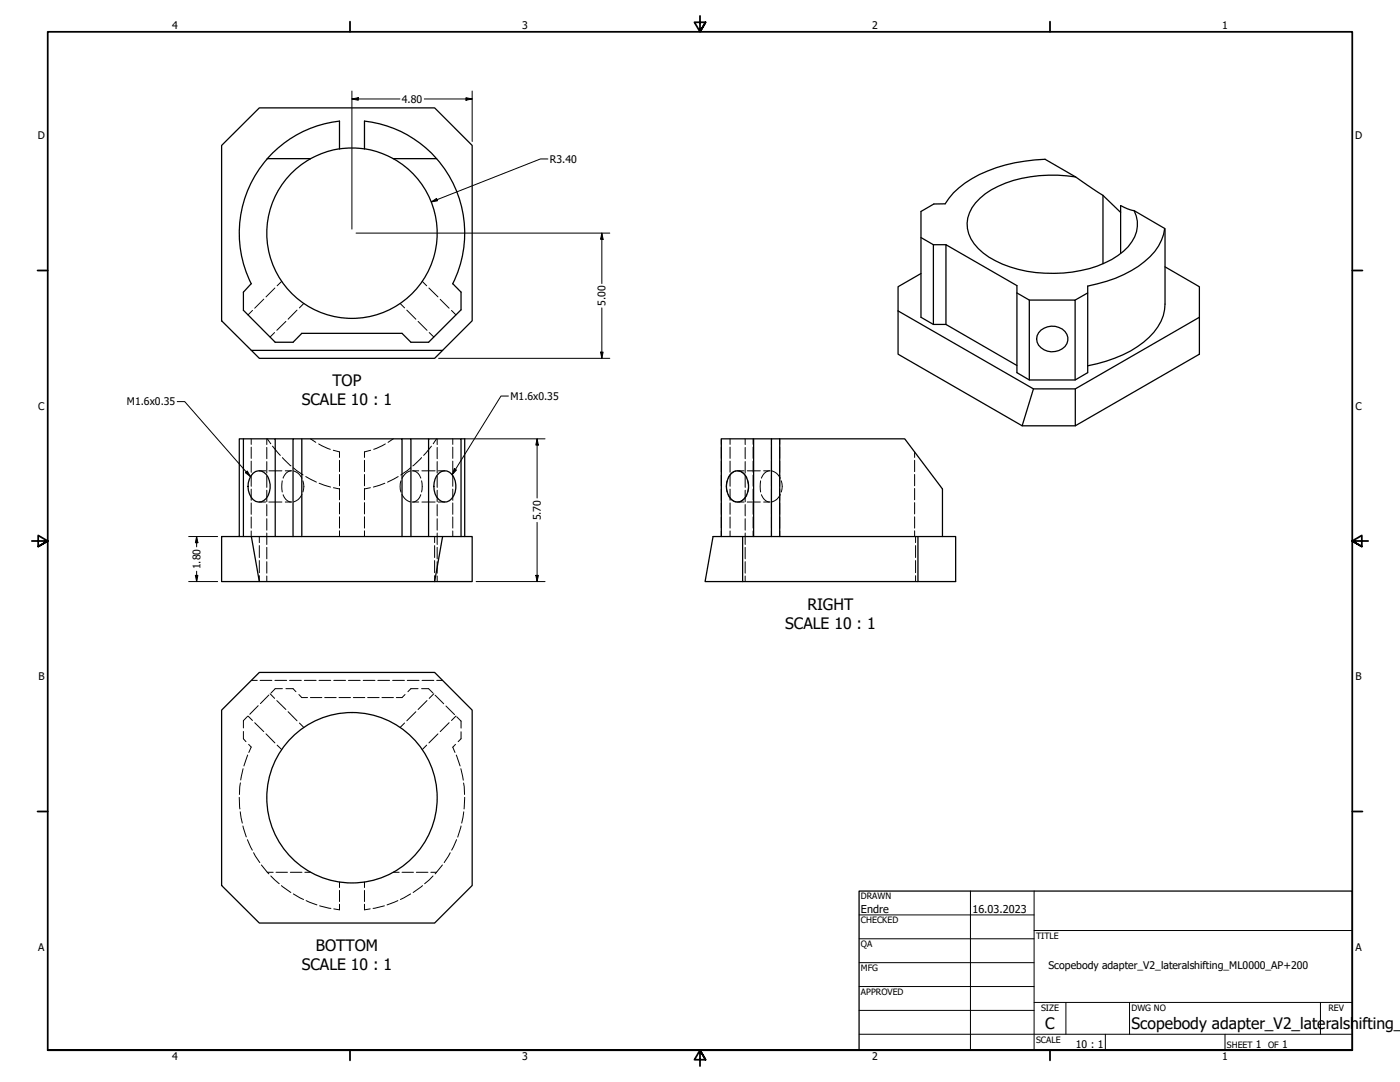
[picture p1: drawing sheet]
<svg xmlns="http://www.w3.org/2000/svg" width="559mm" height="432mm" viewBox="0 0 559 432" stroke-linecap="round" stroke-linejoin="round" font-family="sans-serif">
<!-- layer: Hidden (ANSI) -->
<g fill="none" stroke="#000" stroke-width=".4">
<path d="M105.3 119.4l-3.6 3.6M109.7 114.9l-3.5 3.6M112.5 112.3l-1.9 1.7M168.5 112.3l1.8 1.7M171.2 114.9l3.6 3.6M175.7 119.4l3.6 3.6M100.8 123.9l-1.8 1.8M109.6 132.7l-1.8 1.8M114.1 128.3l-3.6 3.5M118.6 123.8l-3.6 3.6M121.3 121.1l-1.8 1.8M159.7 121.1l1.8 1.8"/>
<path d="M162.4 123.8l3.6 3.6M166.9 128.3l3.5 3.5M171.3 132.7l1.9 1.8M180.2 123.9l1.8 1.8M100.3 175.1v2.3M100.3 178.4v4.5M106.5 175.1v2.3M106.5 178.6v4.5M106.7 175.1l1.4 2M108.8 178.1l3.1 3.6M124 175.1l2 1.4M127.2 177.2l4.6 2.1"/>
<path d="M133 179.7l2.5 .6v2.3M148 179.7l-2.5 .6v2.3M153.8 177.2l-4.6 2.1M157 175.1l-2.1 1.4M172.2 178.1l-3.1 3.6M174.2 175.1l-1.3 2M174.5 175.1v2.3M174.5 178.6v4.5M180.7 175.1v2.3M180.7 178.4v4.5M287.9 175.1v2.3M287.9 178.4v4.5"/>
<path d="M291.4 175.1v2.3M291.4 178.4v4.5M297.4 175.1v2.3M297.4 178.6v4.5M300.6 175.1v2.3M300.6 178.4v4.5M307.9 175.1v2.3M307.9 178.4v4.5M311.2 175.1v2.3M311.2 178.4v4.5M100.3 184v4.5M100.3 189.6v4.5"/>
<path d="M100.3 195.2v4.4M103.4 187.9h2.6M106.5 184.2v4.6M106.5 189.9v4.6M106.5 195.6v4.6M107.3 187.9h5.2M112.6 191.9v4.4M112.7 182.6l3.4 3.3M113 197.4v.2a4 4 0 0 0 3.1 2.7M113.9 187.9h2.6M116.1 187.9a3.8 3.8 0 0 0-3.1 2.9M117.1 186.7l3.9 2.8"/>
<path d="M117.2 188h.1a5.1 5.1 0 0 1 3.2 2.9M120.5 197.4l-.1 .2a4.9 4.9 0 0 1-3.2 2.7M120.9 191.9a6.7 6.7 0 0 1 0 4.4M122 190.2l4.3 2.2M127.4 192.8l4.6 1.6M133.1 194.6l2.4 .5M135.5 183.7v4.5M135.5 189.4v4.5M135.5 194.9v4.6M145.5 183.7v4.5M145.5 189.4v4.5M145.5 194.9v4.6"/>
<path d="M147.8 194.6l-2.3 .5M153.6 192.8l-4.6 1.6M158.9 190.2l-4.2 2.2M160 191.9a7.9 7.9 0 0 0 0 4.4M160.5 197.4l.1 .2a4.9 4.9 0 0 0 3.2 2.7M163.8 188h-.2a5.2 5.2 0 0 0-3.1 2.9M163.9 186.7l-3.9 2.8M164.5 187.9h2.6M164.8 187.9a3.8 3.8 0 0 1 3.2 2.9M168 197.4l-.1 .2a3.8 3.8 0 0 1-3.1 2.7M168.3 191.9l.2 2.2-.2 2.2M168.3 182.6l-3.5 3.3"/>
<path d="M168.4 187.9h5.3M174.5 184.2v4.6M174.5 189.9v4.6M174.5 195.6v4.6M174.9 187.9h2.6M180.7 184v4.5M180.7 189.6v4.5M180.7 195.2v4.4M287.9 184v4.5M287.9 189.6v4.5M287.9 195.2v4.4M290.3 191.9l-.4 1.5 .4 2.9"/>
<path d="M290.6 197.4a4.3 4.3 0 0 0 3.2 2.9M291.4 184v4.5M291.4 189.6v4.5M291.4 195.2v4.4M293.8 188a4.1 4.1 0 0 0-3.2 2.8M294.3 187.9h2.7M294.9 188a4.3 4.3 0 0 1 3.2 2.8M297.4 184.2v4.6M297.4 189.9v4.6M297.4 195.6v4.6M298.1 197.4a4.3 4.3 0 0 1-3.2 2.9M298.3 187.9h5.2"/>
<path d="M298.4 191.9a7.9 7.9 0 0 1 0 4.4M300.6 184v4.5M300.6 189.6v4.5M300.6 195.2v4.4M303.6 191.9v4.4M303.9 197.4l.1 .2a4 4 0 0 0 3.1 2.7M304.8 187.9h2.6M307.1 187.9a4 4 0 0 0-3.2 2.9M307.9 184v4.5M307.9 189.6v4.5M307.9 195.2v4.4M308.2 188a4.8 4.8 0 0 1 3.2 2.9"/>
<path d="M311.2 184v4.5M311.2 189.6v4.5M311.2 195.2v4.4M311.4 197.4a4.8 4.8 0 0 1-3.2 2.9M311.8 191.9a6.7 6.7 0 0 1 0 4.4M365.1 180.3v2.3M365.1 183.7v4.5M365.1 189.4v4.5M365.1 194.9v4.6M100.3 200.7v4.5M100.3 206.3v4.5M100.3 211.9v2.2"/>
<path d="M103.4 200.3h2.6M103.5 214.1v2.4M103.5 217.7v4.8M106.5 201.4v4.5M106.5 207v4.6M106.5 212.7v4.6M106.5 218.4v4.6M107.3 200.3h5.2M113.9 200.3h2.6M135.5 200.6v4.5M135.5 206.2v4.6M135.5 211.8v2.3"/>
<path d="M145.5 200.6v4.5M145.5 206.2v4.6M145.5 211.8v2.3M164.5 200.3h2.6M168.4 200.3h5.3M173.5 214.1v2.4M173.5 217.7v4.8M174.5 201.4v4.5M174.5 207v4.6M174.5 212.7v4.6M174.5 218.4v4.6M174.9 200.3h2.6"/>
<path d="M180.7 200.7v4.5M180.7 206.3v4.5M180.7 211.9v2.2M287.9 200.7v4.5M287.9 206.3v4.5M287.9 211.9v2.2M291.4 200.7v4.5M291.4 206.3v4.5M291.4 211.9v2.2M294.3 200.3h2.7M297.4 201.4v4.5M297.4 207v4.6"/>
<path d="M297.4 212.7v4.6M297.4 218.4v4.6M298.3 200.3h5.2M300.6 200.7v4.5M300.6 206.3v4.5M300.6 211.9v2.2M304.8 200.3h2.6M307.9 200.7v4.5M307.9 206.3v4.5M307.9 211.9v2.2M311.2 200.7v4.5M311.2 206.3v4.5"/>
<path d="M311.2 211.9v2.2M365.1 200.6v4.5M365.1 206.2v4.6M365.1 211.8v2.3M365.4 214.1v2.4M365.4 217.7v4.8M103.5 223.7v4.8M103.5 229.7v2.4M106.5 224.2v4.5M106.5 229.9v2.2M173.5 223.7v4.8M173.5 229.7v2.4"/>
<path d="M174.5 224.2v4.5M174.5 229.9v2.2M297.4 224.2v4.5M297.4 229.9v2.2M365.4 223.7v4.8M365.4 229.7v2.4M100.3 271.5h2.4M103.8 271.5h4.7M107.3 277.4l-3.4 3.4M107.8 276.9l1.8 1.8M109.7 271.5h4.7M110.5 279.6l3.6 3.5"/>
<path d="M112.7 274.8h-2.8l-1.7 1.7M114.1 274.8h2.9l1.1 1.2M115.6 271.5h4.7M119.3 277.2l1.2 1.2h2.2M121.5 271.5h4.7M123.9 278.4h4.6M127.3 271.5h4.7M129.6 278.4h4.6M133.2 271.5h4.7M135.3 278.4h4.6M139.1 271.5h4.7M141 278.4h4.6"/>
<path d="M145 271.5h4.7M146.7 278.4h4.6M150.8 271.5h4.7M152.5 278.4h4.5M156.7 271.5h4.7M161.7 277.2l-1.2 1.2h-2.3M162.6 271.5h4.7M166.9 274.8h-2.9l-1.2 1.2M168.3 274.8h2.8l1.7 1.7M168.5 271.5h4.7M170.4 279.6l-3.5 3.5M173.2 276.9l-1.9 1.8"/>
<path d="M173.7 277.4l3.4 3.5M174.3 271.5h2.4M97.2 291.9v2.9l1 1.2M98.8 285.9l-1.6 1.7v2.9M99 285.8l1.8 1.7M99.3 297.1l1 1-1 2.2M101.7 288.4l3.6 3.6M103.1 281.6l-3.4 3.5M106.2 292.9l3.5 3.6M110.6 297.4l1.9 1.7M115 284l3.6 3.7M119.5 288.5l1.8 1.8"/>
<path d="M161.5 288.5l-1.8 1.8M166 284l-3.6 3.7M170.3 297.4l-1.8 1.7M174.8 292.9l-3.6 3.6M178 281.7l3.4 3.5M179.3 288.4l-3.6 3.6M181.8 297.1l-1.1 1.1 .9 2.1M182 285.8l-1.8 1.7M182.3 286.1l1.7 1.7v2.8M184 292v2.8l-1.1 1.2M95.5 318.2l.3 4.6M95.9 312.4l-.3 4.7"/>
<path d="M97 306.8l-.9 4.5M98.9 301.3l-1.6 4.4M182.1 301.3l1.5 4.4M184 306.8l.9 4.5M185 312.5l.4 4.6M185.5 318.2l-.3 4.6M95.9 324l.8 4.5M97 329.6l1.3 4.4M98.7 335.1l2 4.2M182.2 335.1l-1.9 4.2M184 329.6l-1.3 4.5M185.1 324l-.8 4.5"/>
<path d="M101.2 340.3l2.5 3.9M104.3 345.2l3 3.5M106.7 348.1h2.3M108.1 349.6l3.3 3.1M110.2 348.1h4.5M112.3 353.4l3.8 2.8M115.9 348.1h4.6M117.1 356.7l4.1 2.3M121.7 348.1h2.3M122.2 359.4l4.3 1.7M135.5 352v2.2M135.5 355.3v4.5"/>
<path d="M145.5 352v2.2M145.5 355.3v4.5M157 348.1h2.3M158.8 359.4l-4.3 1.7M160.5 348.1h4.5M163.9 356.7l-4.1 2.3M166.2 348.1h4.6M168.7 353.4l-3.8 2.8M172 348.1h2.2M172.8 349.6l-3.3 3.1M176.6 345.2l-2.9 3.5M179.7 340.3l-2.4 3.9"/>
<path d="M127.6 361.5l4.5 1M135.5 360.9v2.2l-2.3-.4M145.5 360.9v2.2l2.3-.4M153.4 361.5l-4.5 1"/>
</g>
<!-- layer: Visible (ANSI) -->
<g fill="none" stroke="#000" stroke-width=".51">
<path d="M88.5 58l15-14.9h70l15 14.9v70l-11.8 11.8h-76.4l-11.8-11.8zM135.5 59.4l5-.3 5 .3M145.5 48.3a44.6 44.6 0 0 1 28.7 15h-17.2a35.4 35.4 0 0 0-11.5-3.9zM106.7 63.3a45 45 0 0 0-6.4 49.9l-3.1 3.4v7.2l12.7 12.8h7.1l3.5-3.6h40l3.5 3.6h7.1l12.9-13v-7l-3.3-3.3a45 45 0 0 0-6.4-50M108.8 61.1a44.9 44.9 0 0 1 26.7-12.8v11.1a35 35 0 0 0-11.5 3.9h-17.3zM124 63.3a34 34 0 0 0-9.7 51.5 34 34 0 0 0 52.4 0 34 34 0 0 0-9.7-51.5M429.3 70.6l-12.2-7a60.7 60.7 0 0 0-32 9.5 25.9 25.9 0 0 0-7.8 8.2l-4.6 .1-5.1 3v42.2l5 2.9h5l28.3 16.4M440.2 78l-10.9-7.4a53.3 53.3 0 0 0-33.6 5.2 17.6 17.6 0 0 0-9.7 13.3 14.8 14.8 0 0 0 6.4 11.9 47.4 47.4 0 0 0 32 8 39.9 39.9 0 0 0 25.9-10.5 12.5 12.5 0 0 0 2.4-14.4l-2.7-.8-2.7-1.3v19.2M440.2 78v27.3M440.2 78l7.1 6.8M367.6 94.8l5 2.9M377.6 97.7h-5v31.8"/>
<path d="M452.7 84.1l12.2 7.1M464.9 91.2l.1 30.1a21.3 21.3 0 0 1-11 17.1 55 55 0 0 1-19.9 7.6M464.9 91.2a20 20 0 0 1-8.1 13.2 49.7 49.7 0 0 1-22.7 9.8v34.5l-5 2.9h-18.3l-4.9-2.9v-34.7l-28.3-16.3v31.8M367.6 109.2l-9.1 5.2v9.7M405.9 116.9l4.9 2.9M434.1 116.9l-5 2.9M465 106.5l13.7 7.9v12.2l-49.5 28.6h-16.7l-54-31.1M100.3 139.8l3.2 3.2h70l3.2-3.2M358.5 124.1v17.3l49.5 28.5h21.2M415.5 131.8a6.7 6.7 0 0 1 10.7 2.8 5.3 5.3 0 0 1-5 5.7 5.7 5.7 0 0 1-7.2-6.3zM478.7 126.6v14.8l-49.5 28.5v-14.7M410.8 151.6v-31.8h18.3v31.8"/>
<path d="M412.5 155.2l-4.5 14.7M97.2 175.1h-1.7v39M109.9 175.1h7.1M120.5 175.1v39M160.5 175.1h3.5v39M164 175.1h7.1M184 175.1h1.5v39M300.8 175.1h7.1M311.2 175.1h49.9l15.1 20v19M101 188.8a3.7 3.7 0 0 1 6 1.6 7.7 7.7 0 0 1-1.7 9.4 3.8 3.8 0 0 1-5.7-2.7 7.8 7.8 0 0 1 1.4-8.3zM175.2 188.8a3.6 3.6 0 0 1 5.9 1.6 7.1 7.1 0 0 1-2.7 9.9 4.7 4.7 0 0 1-5.1-4.7 7.8 7.8 0 0 1 1.9-6.8zM292 188.8a3.7 3.7 0 0 1 5.9 1.6 7.7 7.7 0 0 1-1.7 9.4 3.8 3.8 0 0 1-5.7-2.7 7.8 7.8 0 0 1 1.5-8.3z"/>
<path d="M88.5 214.1h100v18h-100zM97.2 214.1v-39h12.7v39M100.3 214.1l3.2 18M117 214.1v-39h43.5v39M171.1 214.1v-39h12.9v39M176.7 214.1l-3.2 18M287.9 214.1v-39h12.9v39M296.4 214.1v18h70M307.9 214.1v-39h3.3v39M366.4 214.1v18h15v-18h-96.8l-3.2 18h15M103.5 268.4h70l15 15v70l-15 15h-70l-15-15v-70z"/>
<circle cx="140.5" cy="318.4" r="34"/>
</g>
<!-- layer: Border (ANSI) -->
<g fill="none" stroke="#000" stroke-width=".7">
<path d="M139.7 8.6v4.1M279.4 6.3v6.4l-2.2-3.8h4.4l-2.2 3.8 2.2-3.8M419.1 8.6v4.1M15 107.9h4M539.8 107.9h4M12.7 215.9h6.3l-3.8-2.2v4.4l3.8-2.2-3.8 2.2M546.1 215.9h-6.3l3.8-2.2v4.4l-3.8-2.2 3.8 2.2M15 323.8h4M539.8 323.8h4M19 419.1v-406.4h520.8v406.4h-520.8h520.8M139.7 419.1v4.1M419.1 419.1v4.1"/>
<path d="M281.6 422.9l-2.2-3.8 2.2 3.8h-4.4l2.2-3.8v6.3"/>
</g>
<!-- layer: Title (ANSI) -->
<g fill="none" stroke="#000" stroke-width=".4">
<path d="M387.3 355.6v63.5M412.7 355.6v63.5M342.9 365.1h69.8M342.9 374.6h69.8M412.7 371.3h127.1M342.9 384.2h69.8M342.9 393.7h69.8M342.9 412.7h196.9M342.9 403.2h69.8M412.7 400h127.1M425.4 400v12.7M441.2 412.7v6.4"/>
<path d="M450.8 400v12.7M488.9 412.7v6.4M527 400v12.7"/>
</g>
<path d="M342.9 355.6h196.9v63.5h-196.9z" fill="none" stroke="#000" stroke-width=".51"/>
<!-- layer: Dimension (ANSI) -->
<g fill="none" stroke="#000" stroke-width=".4">
<path d="M140.5 39.5l2.5-.5v1zM140.5 39.5h19.1M140.5 36.3v55.1M169.4 39.5h19.1M186 39l2.5 .5-2.5 .5zM188.5 36.3v20.2M218.7 63.4h-3l-43.6 17.2M142.1 93h101.3M172.1 80.6l2.1-1.4 .4 .9zM240.2 93l.5 2.5h-1zM240.2 93v20.2M240.2 122.9v20.1"/>
<path d="M175.1 143h68.3M202.9 158.1h-2.9l-19.5 31.3M239.7 140.5h1l-.5 2.5zM70.7 160.3h3l26.2 29.9M185.6 175.1h32M214.4 175.1l.5 2.5h-1zM214.4 175.1v23.7M98.7 188l1.2 2.2-1.9-1.5zM181.4 187l.8 .6-1.7 1.8zM75.3 214.1h11.6M78.5 214.1l.5 2.5h-1zM78.5 214.1v4.1"/>
<path d="M214.4 208.5v23.6M75.3 232.1h11.6M78 229.6h1l-.5 2.5zM78.5 228v4.1M190.1 232.1h27.5M213.9 229.6h1l-.5 2.5z"/>
</g>
<g fill="#000">
<path d="M140.5 39.5l2.5-.5v1z" fill-rule="evenodd"/>
<path d="M186 39l2.5 .5-2.5 .5z" fill-rule="evenodd"/>
<path d="M172.1 80.6l2.1-1.4 .4 .9z" fill-rule="evenodd"/>
<path d="M240.2 93l.5 2.5h-1z" fill-rule="evenodd"/>
<path d="M239.7 140.5h1l-.5 2.5z" fill-rule="evenodd"/>
<path d="M214.4 175.1l.5 2.5h-1z" fill-rule="evenodd"/>
<path d="M98.7 188l1.2 2.2-1.9-1.5z" fill-rule="evenodd"/>
<path d="M181.4 187l.8 .6-1.7 1.8z" fill-rule="evenodd"/>
<path d="M78.5 214.1l.5 2.5h-1z" fill-rule="evenodd"/>
<path d="M78 229.6h1l-.5 2.5z" fill-rule="evenodd"/>
<path d="M213.9 229.6h1l-.5 2.5z" fill-rule="evenodd"/>
</g>
<g font-size="6.3">
<text x="132.7" y="154.2">TOP</text>
<text x="120.5" y="161.7">SCALE 10 : 1</text>
<text x="322.3" y="243.3">RIGHT</text>
<text x="313.4" y="250.8">SCALE 10 : 1</text>
<text x="126.1" y="379.5">BOTTOM</text>
<text x="120.5" y="387.1">SCALE 10 : 1</text>
<text x="417.2" y="410.6">C</text>
<text x="451.6" y="410.7">Scopebody adapter_V2_lateralshifting_</text>
</g>
<g font-size="4.3">
<text x="343.7" y="364.3">Endre</text>
<text x="388.1" y="364.3">16.03.2023</text>
</g>
<g font-size="4.2">
<text x="68.7" y="11.7">4</text>
<text x="208.4" y="11.7">3</text>
<text x="348.1" y="11.7">2</text>
<text x="487.8" y="11.7">1</text>
<text x="160.4" y="41">4.80</text>
<text x="15.1" y="55.5">D</text>
<text x="540.9" y="55.5">D</text>
<text x="219.5" y="65">R3.40</text>
<text x="241.7" y="122.1" transform="rotate(-90 241.7 122.1)">5.00</text>
<text x="50.7" y="161.8">M1.6x0.35</text>
<text x="203.8" y="159.6">M1.6x0.35</text>
<text x="15.2" y="163.4">C</text>
<text x="541" y="163.4">C</text>
<text x="215.9" y="207.7" transform="rotate(-90 215.9 207.7)">5.70</text>
<text x="80" y="227.2" transform="rotate(-90 80 227.2)">1.80</text>
<text x="15.3" y="271.4">B</text>
<text x="541.1" y="271.4">B</text>
<text x="15.2" y="379.3">A</text>
<text x="541" y="379.3">A</text>
<text x="418.5" y="386.6">Scopebody adapter_V2_lateralshifting_ML0000_AP+200</text>
<text x="429.5" y="418.3">10 : 1</text>
<text x="501.3" y="418.3">1</text>
<text x="511.8" y="418.3">1</text>
<text x="68.7" y="423.2">4</text>
<text x="208.4" y="423.2">3</text>
<text x="348.1" y="423.2">2</text>
<text x="487.8" y="423.2">1</text>
</g>
<g font-size="3.5">
<text x="343.7" y="358.9">DRAWN</text>
<text x="343.7" y="368.5">CHECKED</text>
<text x="413.5" y="374.6">TITLE</text>
<text x="343.7" y="378">QA</text>
<text x="343.7" y="387.5">MFG</text>
<text x="343.7" y="397.1">APPROVED</text>
<text x="415.5" y="403.4">SIZE</text>
<text x="451.6" y="403.4">DWG NO</text>
<text x="530.3" y="403.4">REV</text>
<text x="413.5" y="416.1">SCALE</text>
<text x="489.7" y="418.3">SHEET</text>
<text x="506.2" y="418.3">OF</text>
</g>
</svg>
